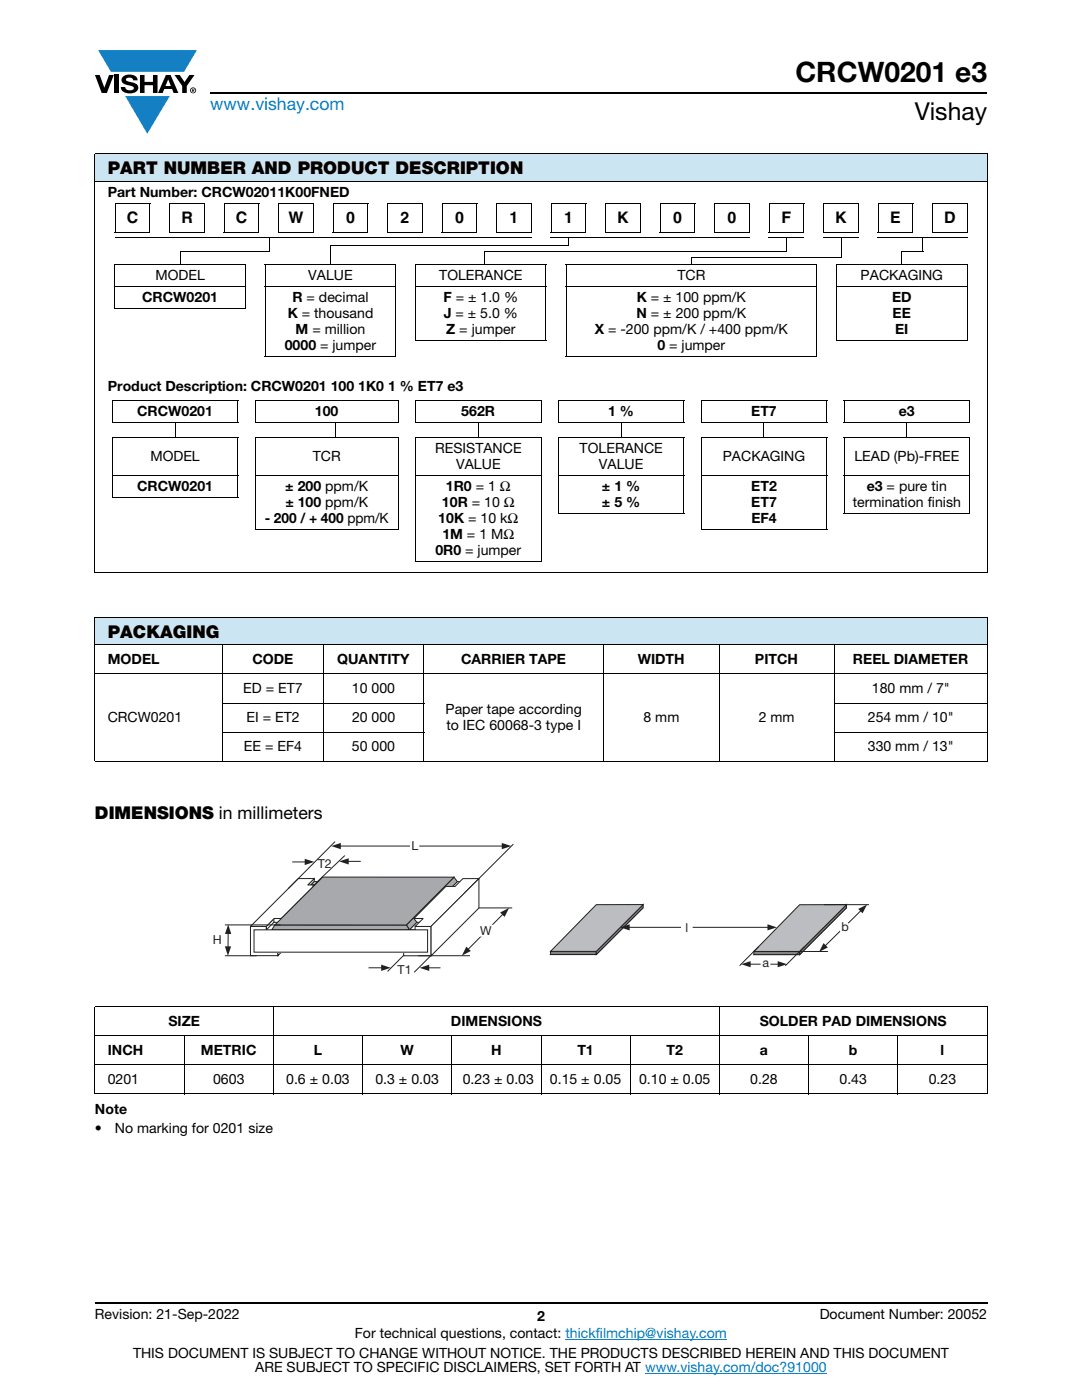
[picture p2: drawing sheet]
<svg xmlns="http://www.w3.org/2000/svg" width="216mm" height="279mm" viewBox="0 0 216 279" stroke-linecap="round" stroke-linejoin="round" font-family="sans-serif">
<g fill="#147fc3">
<path d="M19.6 10h19.7l-2.6 4.3h-1.1h-13.5z"/>
<path d="M25 19.2h8.9l-4.5 7.5z"/>
</g>
<g fill="#000">
<path d="M18.9 15h1l.9 2.5 1-2.5h.9l-1.4 3.6h-1zM22.9 15h.9v3.6h-.9zM24.6 15.3a2.1 2.1 0 0 1 2.8 .3l.1 .4h-.9a.79 .79 0 0 0-.7-.5 .79 .79 0 0 0-.8 .4l.3 .3 1 .2a1.08 1.08 0 0 1 1.2 1.1 1.08 1.08 0 0 1-1.1 1.1 1.73 1.73 0 0 1-2.4-1.2h.9a.96 .96 0 0 0 .8 .6 .96 .96 0 0 0 .9-.4 1.31 1.31 0 0 0-1.2-.6 1.03 1.03 0 0 1-1.1-.6 1.03 1.03 0 0 1 .2-1.1zM27.9 15h.9v1.3h1.7v-1.3h.9v3.6h-.9v-1.6h-1.7v1.6h-.9zM34.8 15h1.1l.9 1.4 1-1.4h1l-1.5 2.2v1.4h-.9v-1.4z"/>
<path d="M33.6 15.8l.5 1.4h-1.1zM33.1 15l-1.6 3.6h1l.3-.8h1.5l.3 .8h1l-1.6-3.6z"/>
<path d="M38.4 17.8h.2v.2h-.2zM38.3 17.7v.7h.1v-.3l.4 .3-.2-.3 .2-.2-.1-.2z"/>
<path d="M38.1 18a.46 .46 0 0 1 .9 0 .46 .46 0 0 1-.9 0zM37.9 18a.6 .6 0 0 0 1.2 0 .6 .6 0 0 0-1.2 0z"/>
</g>
<path d="M42 18.6h155M18.9 260h178.1" fill="none" stroke="#000" stroke-width=".36"/>
<path d="M112.8 267.3h32.3M128.7 274h36.3" fill="none" stroke="#007ec4" stroke-width=".2"/>
<g fill="#cce5f3">
<path d="M18.9 30.7h178.1v5.5h-178.1z"/>
<path d="M18.9 123.2h178.1v5.5h-178.1z"/>
</g>
<g fill="none" stroke="#000" stroke-width=".2">
<path d="M18.9 30.7h178.1M18.9 36.2h178.1M18.9 30.8v83.5M197 30.8v83.5M22.9 52.8h26.1M22.9 57.2h26.1M22.9 52.9v8.6M48.9 52.9v8.6M52.9 52.8h26.1M52.9 57.2h26.1M52.9 52.9v18.1M79 52.9v18.1"/>
<path d="M82.9 52.8h26.1M82.9 57.2h26.1M83 52.9v15M108.9 52.9v15M112.9 52.8h50.1M112.9 57.2h50.1M112.9 52.9v18.1M163 52.9v18.1M166.9 52.8h26.1M166.9 57.2h26.1M167 52.9v15M193 52.9v15"/>
<path d="M22.4 79.9h25.1M22.9 61.6h26.1M50.9 79.9h28.6M52.9 71.1h26.1M82.9 67.9h26.1M82.9 79.9h25.1M111.4 79.9h25.1M112.9 71.1h50.1M139.9 79.9h25.1M166.9 67.9h26.1M168.4 79.9h25.1M22.4 84.3h25.1"/>
<path d="M22.4 87.4h25.1M22.4 95h25.1M22.4 99.4h25.1M22.4 80v4.3M22.4 87.4v11.9M34.9 84.3v3.1M47.5 80v4.3M47.5 87.4v11.9M50.9 84.3h28.6M50.9 87.4h28.6M50.9 95h28.6M50.9 80v4.3"/>
<path d="M50.9 87.4v18.2M67 84.3v3.1M79.4 80v4.3M79.4 87.4v18.2M82.9 84.3h25.1M82.9 87.4h25.1M82.9 95h25.1M83 80v4.3M83 87.4v24.6M95.4 84.3v3.1M107.9 80v4.3M107.9 87.4v24.6"/>
<path d="M111.4 84.3h25.1M111.4 87.4h25.1M111.4 95h25.1M111.4 80v4.3M111.4 87.4v15M124 84.3v3.1M136.5 80v4.3M136.5 87.4v15M139.9 84.3h25.1M139.9 87.4h25.1M139.9 95h25.1M140 80v4.3"/>
<path d="M140 87.4v18.2M152.4 84.3v3.1M165 80v4.3M165 87.4v18.2M168.4 84.3h25.1M168.4 87.4h25.1M168.4 95h25.1M168.4 80v4.3M168.4 87.4v15M181 84.3v3.1M193.5 80v4.3M193.5 87.4v15"/>
<path d="M18.9 114.3h178.1M50.9 105.7h28.6M82.9 112.1h25.1M111.4 102.5h25.1M139.9 105.7h25.1M168.4 102.5h25.1M18.9 123.2h178.1M18.9 128.7h178.1M18.9 134.5h178.1M18.9 123.3v28.6M44.5 128.6v23.4M64.5 128.6v23.4"/>
<path d="M84.6 128.6v23.4M120.5 128.6v23.4M143.5 128.6v23.4M166.5 128.6v23.4M197 123.3v28.6M18.9 152h178.1M44.3 140.3h40.4M44.3 146.1h40.4M166.4 140.3h30.6M166.4 146.1h30.6M18.9 200.9h178.1M18.9 206.7h178.1"/>
<path d="M18.9 212.5h178.1M18.9 218.3h178.1M18.9 200.9v17.3M36.7 206.6v11.8M54.5 200.8v17.6M72.3 206.6v11.8M90.1 206.6v11.8M107.9 206.6v11.8M125.8 206.6v11.8M143.6 200.8v17.6M161.4 206.6v11.8M179.2 206.6v11.8"/>
<path d="M197 200.9v17.3"/>
</g>
<path d="M81.9 189.3l-4.6 4.6M85.4 193.1h2.5" fill="none" stroke="#231f20" stroke-width=".2"/>
<path d="M83.7 193.2l1.9-.7v1.3z" fill="#231f20"/>
<path d="M73.5 193.1h2.8" fill="none" stroke="#231f20" stroke-width=".2"/>
<path d="M76.1 192.5l1.9 .6-1.9 .7z" fill="#231f20"/>
<path d="M87.2 189.4l-4.6 4.6" fill="none" stroke="#231f20" stroke-width=".2"/>
<path d="M90.6 175.1l.7 .9-9.6 9.6-.6-1z" fill-rule="evenodd" fill="#a8a9ad"/>
<path d="M90.6 175.1l.7 .9-9.6 9.6-.6-1z" fill="none" stroke="#231f20" stroke-width=".2"/>
<path d="M50 184.9h3.1l.1 5.1h2.2v.7h-5.4z" fill-rule="evenodd" fill="#fff"/>
<path d="M50 184.9h3.1l.1 5.1h2.2v.7h-5.4z" fill="none" stroke="#231f20" stroke-width=".2"/>
<path d="M91.3 176l1.2-.1-9.7 9.7h-1.1z" fill-rule="evenodd" fill="#fff"/>
<path d="M91.3 176l1.2-.1-9.7 9.7h-1.1z" fill="none" stroke="#231f20" stroke-width=".2"/>
<path d="M82.6 183.3h1.8v.8h-1.2z" fill-rule="evenodd" fill="#fff"/>
<path d="M82.6 183.3h1.8v.8h-1.2z" fill="none" stroke="#231f20" stroke-width=".2"/>
<path d="M82.8 184.9h3.2v5.8h-5.5v-.7h2.3z" fill-rule="evenodd" fill="#fff"/>
<path d="M82.8 184.9h3.2v5.8h-5.5v-.7h2.3z" fill="none" stroke="#231f20" stroke-width=".2"/>
<path d="M54.8 184.6h26.3l.6 1h-27.5z" fill-rule="evenodd" fill="#a8a9ad"/>
<path d="M62.7 175.9h.8l-.7 .7h-.8zM54.8 184.6h26.3l.6 1h-27.5z" fill="none" stroke="#231f20" stroke-width=".2"/>
<path d="M89 176.9h1.8l1.6-1.6h3.2l-9.6 9.6h-3.2l1.6-1.6h-1.8z" fill-rule="evenodd" fill="#fff"/>
<path d="M89 176.9h1.8l1.6-1.6h3.2l-9.6 9.6h-3.2l1.6-1.6h-1.8z" fill="none" stroke="#231f20" stroke-width=".2"/>
<path d="M55.5 190h.6l-.6 .7z" fill="#fff"/>
<path d="M53.1 184.9l9.6-9.6v.6l-9.6 9.7zM55.5 190h.6l-.6 .7z" fill="none" stroke="#231f20" stroke-width=".2"/>
<path d="M54.6 183.3h1.5v.8h-1.5z" fill-rule="evenodd" fill="#fff"/>
<path d="M54.6 183.3h1.5v.8h-1.5z" fill="none" stroke="#231f20" stroke-width=".2"/>
<path d="M59.5 175.3h3.2l-1.3 1.3h1.4l-6.7 6.7h-1.4l-1.6 1.6h-3.1z" fill-rule="evenodd" fill="#fff"/>
<path d="M59.5 175.3h3.2l-1.3 1.3h1.4l-6.7 6.7h-1.4l-1.6 1.6h-3.1z" fill="none" stroke="#231f20" stroke-width=".2"/>
<path d="M64.4 175l26.2 .1-9.5 9.5h-26.2z" fill-rule="evenodd" fill="#a8a9ad"/>
<path d="M64.4 175l26.2 .1-9.5 9.5h-26.2zM68.8 170.7l-6.5 6.2M69.3 171.9h2.7" fill="none" stroke="#231f20" stroke-width=".2"/>
<path d="M67.7 171.9l1.9-.6v1.2z" fill="#231f20"/>
<path d="M58.3 172h2.8" fill="none" stroke="#231f20" stroke-width=".2"/>
<path d="M60.8 171.4l1.9 .6-1.9 .6z" fill="#231f20"/>
<path d="M66.9 168l-9.4 9.4M67.7 168.8h32.7M102.4 168.5l-9.7 9.7" fill="none" stroke="#231f20" stroke-width=".2"/>
<g fill="#231f20">
<path d="M66.1 168.9l1.9-.7v1.3z"/>
<path d="M100.1 168.2l1.9 .7-1.9 .6z"/>
</g>
<path d="M44.9 190.7h6.3M44.9 184.6h11M45.5 186.1v3" fill="none" stroke="#231f20" stroke-width=".2"/>
<g fill="#231f20">
<path d="M45.5 184.5l.6 1.9h-1.2z"/>
<path d="M44.9 188.9h1.2l-.6 1.9z"/>
</g>
<path d="M82 168h1.6v1.8h-1.6z" fill="#fff"/>
<path d="M82 168h1.6v1.8h-1.6z" fill="none" stroke="#fff" stroke-width=".2"/>
<path d="M83.4 190.7h10.4M93 181.2h9.2M100.4 182.4l-7.1 7.1" fill="none" stroke="#231f20" stroke-width=".2"/>
<g fill="#231f20">
<path d="M99.8 182.1l1.8-.9-.9 1.8z"/>
<path d="M93.1 188.9l.8 .9-1.7 .9z"/>
</g>
<path d="M95.6 184.7h2.9v2.1h-2.9z" fill="#fff"/>
<path d="M95.6 184.7h2.9v2.1h-2.9z" fill="none" stroke="#fff" stroke-width=".2"/>
<path d="M86 184.9l9.6-9.5v5.8l-9.6 9.5z" fill-rule="evenodd" fill="#fff"/>
<path d="M86 184.9l9.6-9.5v5.8l-9.6 9.5z" fill="none" stroke="#231f20" stroke-width=".2"/>
<path d="M50.7 185.6h34.6v4.4h-34.6z" fill="#fff"/>
<path d="M50.7 185.6h34.6v4.4h-34.6zM159.6 181.2h9.3l-9.3 9.3h-9.2z" fill="none" stroke="#231f20" stroke-width=".2"/>
<path d="M150.4 189.9h9.2v.6h-9.2z" fill="#808285"/>
<path d="M150.4 189.9h9.2v.6h-9.2z" fill="none" stroke="#231f20" stroke-width=".2"/>
<path d="M159.6 189.9l9.3-9.4v.7l-9.3 9.3z" fill-rule="evenodd" fill="#808285"/>
<path d="M159.6 189.9l9.3-9.4v.7l-9.3 9.3z" fill="none" stroke="#231f20" stroke-width=".2"/>
<path d="M159.6 180.6l9.3-.1-9.3 9.4h-9.2z" fill-rule="evenodd" fill="#bcbdc0"/>
<path d="M155.1 189.9h10.1M159.6 180.6l9.3-.1-9.3 9.4h-9.2zM164.4 180.5h9M171.9 181.7l-7.3 7.1" fill="none" stroke="#231f20" stroke-width=".2"/>
<g fill="#231f20">
<path d="M171.3 181.4l1.7-.9-.9 1.8z"/>
<path d="M164.3 188.2l.9 .9-1.8 .9z"/>
</g>
<path d="M149.5 192.4h5.9M151.4 188.9l-3.8 3.8M160.5 188.9l-3.8 3.8" fill="none" stroke="#231f20" stroke-width=".2"/>
<g fill="#231f20">
<path d="M147.9 192.4l1.9-.6v1.2z"/>
<path d="M155.2 191.8l1.9 .6-1.9 .6z"/>
</g>
<path d="M151.9 192h1.7v.8h-1.7z" fill="#fff"/>
<path d="M151.9 192h1.7v.8h-1.7z" fill="none" stroke="#fff" stroke-width=".2"/>
<path d="M167.7 184.3h1.5v1.6h-1.5z" fill="#fff"/>
<path d="M167.7 184.3h1.5v1.6h-1.5z" fill="none" stroke="#fff" stroke-width=".2"/>
<path d="M119 181.2h9.3l-9.3 9.3h-9.2z" fill="none" stroke="#231f20" stroke-width=".2"/>
<path d="M109.8 189.9h9.2v.6h-9.2z" fill="#808285"/>
<path d="M109.8 189.9h9.2v.6h-9.2z" fill="none" stroke="#231f20" stroke-width=".2"/>
<path d="M119 189.9l9.3-9.4v.7l-9.3 9.3z" fill-rule="evenodd" fill="#808285"/>
<path d="M119 189.9l9.3-9.4v.7l-9.3 9.3z" fill="none" stroke="#231f20" stroke-width=".2"/>
<path d="M119 180.5h9.3l-9.3 9.4h-9.1z" fill-rule="evenodd" fill="#bcbdc0"/>
<path d="M119 180.5h9.3l-9.3 9.4h-9.1zM125.4 185.1h28" fill="none" stroke="#231f20" stroke-width=".2"/>
<g fill="#231f20">
<path d="M123.8 185.1l1.8-.6v1.2z"/>
<path d="M153.1 184.5l1.9 .6-1.9 .6z"/>
</g>
<path d="M136 184.4h2.1v1.5h-2.1z" fill="#fff"/>
<path d="M136 184.4h2.1v1.5h-2.1z" fill="none" stroke="#fff" stroke-width=".2"/>
<g fill="none" stroke="#000" stroke-width=".2">
<path d="M22.9 46.4h7M22.9 47.4h83.2M23 40.7h7M23 40.6v5.8M29.9 40.7v5.7M33.8 46.4h7M33.9 40.7h7M33.9 40.6v5.8M36 50.3h17.8M36 50.2v2.7M40.8 40.7v5.7M44.7 46.4h7"/>
<path d="M44.7 40.7h7.1M44.7 40.6v5.8M51.7 40.7v5.7M53.7 47.4v2.9M55.5 46.4h7M55.6 40.7h7M55.6 40.6v5.8M62.5 40.7v5.7M66 49v3.9M66 49.1h47.5M66.4 46.4h7M66.5 40.7h7"/>
<path d="M66.5 40.6v5.8M73.4 40.7v5.7M77.3 46.4h7M77.4 40.6v5.8M77.4 40.7h7M84.3 40.7v5.7M88.2 46.4h7M88.2 40.7h7M88.2 40.6v5.8M95.2 40.7v5.7M96.6 50.3h60.4M96.6 50.2v2.7"/>
<path d="M99 46.4h7M99.1 40.6v5.8M99.1 40.7h7M106 40.7v5.7M109.9 46.4h7M109.9 47.4h39.7M110 40.6v5.8M110 40.7h7M116.9 40.7v5.7M120.8 46.4h7M120.8 40.6v5.8M120.8 40.7h7"/>
<path d="M127.8 40.7v5.7M131.6 46.4h7M131.7 40.7h7M131.7 40.6v5.8M138 51.5h29.9M138.6 40.7v5.7M142.5 46.4h7M142.6 40.7h7M142.6 40.6v5.8M149.5 40.7v5.7M153.4 46.4h7M153.4 47.4h7.1"/>
<path d="M153.5 40.7h7M153.5 40.6v5.8M156.9 47.4v2.9M160.4 40.7v5.7M164.3 46.4h7M164.3 47.4h7M164.3 40.7h7M164.3 40.6v5.8M167.8 47.4v4.1M171.3 40.7v5.7M175.1 46.4h7M175.1 47.4h18"/>
<path d="M175.2 40.7h7M175.2 40.6v5.8M180 50.3h4.2M180 50.2v2.7M182.1 40.7v5.7M184.1 47.4v2.9M186 46.4h7M186.1 40.6v5.8M186.1 40.7h7M193 40.7v5.7"/>
</g>
<path d="M113.3 47.3h.2v1.8h-.2zM137.9 51.4h.2v1.5h-.2z" fill="#000"/>
<text font-size="5.6" x="158.7" y="16.4">CRCW0201 e3</text>
<text font-size="4.9" x="182.5" y="24">Vishay</text>
<text font-size="3.5" fill="#007ec4" x="42" y="21.9">www.vishay.com</text>
<g font-size="3.5">
<text x="21.5" y="34.8">PART NUMBER AND PRODUCT DESCRIPTION</text>
<text x="21.5" y="127.3">PACKAGING</text>
<text x="18.9" y="163.5">DIMENSIONS in millimeters</text>
</g>
<g font-size="3.2">
<text x="25.3" y="44.5">C</text>
<text x="36.2" y="44.5">R</text>
<text x="47.1" y="44.5">C</text>
<text x="57.6" y="44.5">W</text>
<text x="69.1" y="44.5">0</text>
<text x="79.9" y="44.5">2</text>
<text x="90.8" y="44.5">0</text>
<text x="101.7" y="44.5">1</text>
<text x="112.6" y="44.5">1</text>
<text x="123.2" y="44.5">K</text>
<text x="134.3" y="44.5">0</text>
<text x="145.2" y="44.5">0</text>
<text x="156" y="44.5">F</text>
<text x="166.6" y="44.5">K</text>
<text x="177.6" y="44.5">E</text>
<text x="188.4" y="44.5">D</text>
</g>
<g font-size="2.8">
<text x="21.5" y="39.3">Part Number: CRCW02011K00FNED</text>
<text x="31" y="55.9">MODEL</text>
<text x="61.5" y="55.9">VALUE</text>
<text x="87.6" y="55.9">TOLERANCE</text>
<text x="135.2" y="55.9">TCR</text>
<text x="171.7" y="55.9">PACKAGING</text>
<text x="28.4" y="60.3">CRCW0201</text>
<text x="57.4" y="63.5">K = thousand</text>
<text x="58.4" y="60.3">R = decimal</text>
<text x="88.5" y="60.3">F = ± 1.0 %</text>
<text x="88.5" y="63.5">J = ± 5.0 %</text>
<text x="127" y="63.5">N = ± 200 ppm/K</text>
<text x="127" y="60.3">K = ± 100 ppm/K</text>
<text x="178" y="60.3">ED</text>
<text x="178.1" y="63.5">EE</text>
<text x="56.8" y="69.8">0000 = jumper</text>
<text x="59" y="66.7">M = million</text>
<text x="89" y="66.7">Z = jumper</text>
<text x="118.7" y="66.7">X = -200 ppm/K / +400 ppm/K</text>
<text x="131.2" y="69.8">0 = jumper</text>
<text x="178.6" y="66.7">EI</text>
<text x="21.5" y="78">Product Description: CRCW0201 100 1K0 1 % ET7 e3</text>
<text x="27.4" y="83.1">CRCW0201</text>
<text x="62.8" y="83.1">100</text>
<text x="92" y="83.1">562R</text>
<text x="121.3" y="83.1">1 %</text>
<text x="149.9" y="83.1">ET7</text>
<text x="179.3" y="83.1">e3</text>
<text x="30" y="92.1">MODEL</text>
<text x="62.4" y="92.1">TCR</text>
<text x="86.8" y="90.5">RESISTANCE</text>
<text x="91" y="93.6">VALUE</text>
<text x="115.7" y="90.5">TOLERANCE</text>
<text x="119.5" y="93.6">VALUE</text>
<text x="144.2" y="92.1">PACKAGING</text>
<text x="170.5" y="92.1">LEAD (Pb)-FREE</text>
<text x="27.4" y="98.1">CRCW0201</text>
<text x="56.9" y="98.1">± 200 ppm/K</text>
<text x="56.9" y="101.2">± 100 ppm/K</text>
<text x="88.2" y="101.2">10R = 10 Ω</text>
<text x="89" y="98.1">1R0 = 1 Ω</text>
<text x="120.1" y="98.1">± 1 %</text>
<text x="120.1" y="101.2">± 5 %</text>
<text x="149.9" y="98.1">ET2</text>
<text x="149.9" y="101.2">ET7</text>
<text x="170.2" y="101.2">termination finish</text>
<text x="173" y="98.1">e3 = pure tin</text>
<text x="52.8" y="104.4">- 200 / + 400 ppm/K</text>
<text x="87.5" y="104.4">10K = 10 kΩ</text>
<text x="88.3" y="107.6">1M = 1 MΩ</text>
<text x="149.9" y="104.4">EF4</text>
<text x="86.9" y="110.8">0R0 = jumper</text>
<text x="21.5" y="132.5">MODEL</text>
<text x="50.4" y="132.5">CODE</text>
<text x="67.3" y="132.5">QUANTITY</text>
<text x="92" y="132.5">CARRIER TAPE</text>
<text x="127.2" y="132.5">WIDTH</text>
<text x="150.6" y="132.5">PITCH</text>
<text x="170.2" y="132.5">REEL DIAMETER</text>
<text x="48.5" y="138.3">ED = ET7</text>
<text x="70.2" y="138.3">10 000</text>
<text x="88.9" y="142.5">Paper tape according</text>
<text x="173.9" y="138.3">180 mm / 7&quot;</text>
<text x="21.5" y="144.1">CRCW0201</text>
<text x="48.7" y="149.9">EE = EF4</text>
<text x="49.2" y="144.1">EI = ET2</text>
<text x="70.2" y="149.9">50 000</text>
<text x="70.2" y="144.1">20 000</text>
<text x="89.1" y="145.7">to IEC 60068-3 type I</text>
<text x="128.4" y="144.1">8 mm</text>
<text x="151.4" y="144.1">2 mm</text>
<text x="173.1" y="144.1">254 mm / 10&quot;</text>
<text x="173.1" y="149.9">330 mm / 13&quot;</text>
<text x="33.6" y="204.7">SIZE</text>
<text x="90" y="204.7">DIMENSIONS</text>
<text x="151.6" y="204.7">SOLDER PAD DIMENSIONS</text>
<text x="21.5" y="210.5">INCH</text>
<text x="40.1" y="210.5">METRIC</text>
<text x="62.6" y="210.5">L</text>
<text x="79.9" y="210.5">W</text>
<text x="98" y="210.5">H</text>
<text x="115.2" y="210.5">T1</text>
<text x="133" y="210.5">T2</text>
<text x="151.6" y="210.5">a</text>
<text x="169.4" y="210.5">b</text>
<text x="187.7" y="210.5">l</text>
<text x="21.5" y="216.3">0201</text>
<text x="42.5" y="216.3">0603</text>
<text x="57.1" y="216.3">0.6 ± 0.03</text>
<text x="74.9" y="216.3">0.3 ± 0.03</text>
<text x="92.3" y="216.3">0.23 ± 0.03</text>
<text x="109.7" y="216.3">0.15 ± 0.05</text>
<text x="127.5" y="216.3">0.10 ± 0.05</text>
<text x="149.7" y="216.3">0.28</text>
<text x="167.5" y="216.3">0.43</text>
<text x="185.3" y="216.3">0.23</text>
<text x="18.9" y="222.3">Note</text>
<text x="18.9" y="226.2">•</text>
<text x="22.9" y="226.2">No marking for 0201 size</text>
<text x="18.9" y="263.3">Revision: 21-Sep-2022</text>
<text x="107.2" y="263.6">2</text>
<text x="163.6" y="263.3">Document Number: 20052</text>
<text x="70.8" y="267.1">For technical questions, contact: thickfilmchip@vishay.com</text>
<text x="26.5" y="271">THIS DOCUMENT IS SUBJECT TO CHANGE WITHOUT NOTICE. THE PRODUCTS DESCRIBED HEREIN AND THIS DOCUMENT</text>
<text x="50.9" y="273.8">ARE SUBJECT TO SPECIFIC DISCLAIMERS, SET FORTH AT www.vishay.com/doc?91000</text>
</g>
<g font-size="2.5" fill="#231f20">
<text x="63.4" y="173.3">T2</text>
<text x="82.1" y="169.7">L</text>
<text x="167.9" y="185.8">b</text>
<text x="42.5" y="188.5">H</text>
<text x="95.8" y="186.6">W</text>
<text x="136.8" y="186.1">l</text>
<text x="79.3" y="194.3">T1</text>
<text x="152.1" y="193">a</text>
</g>
</svg>
